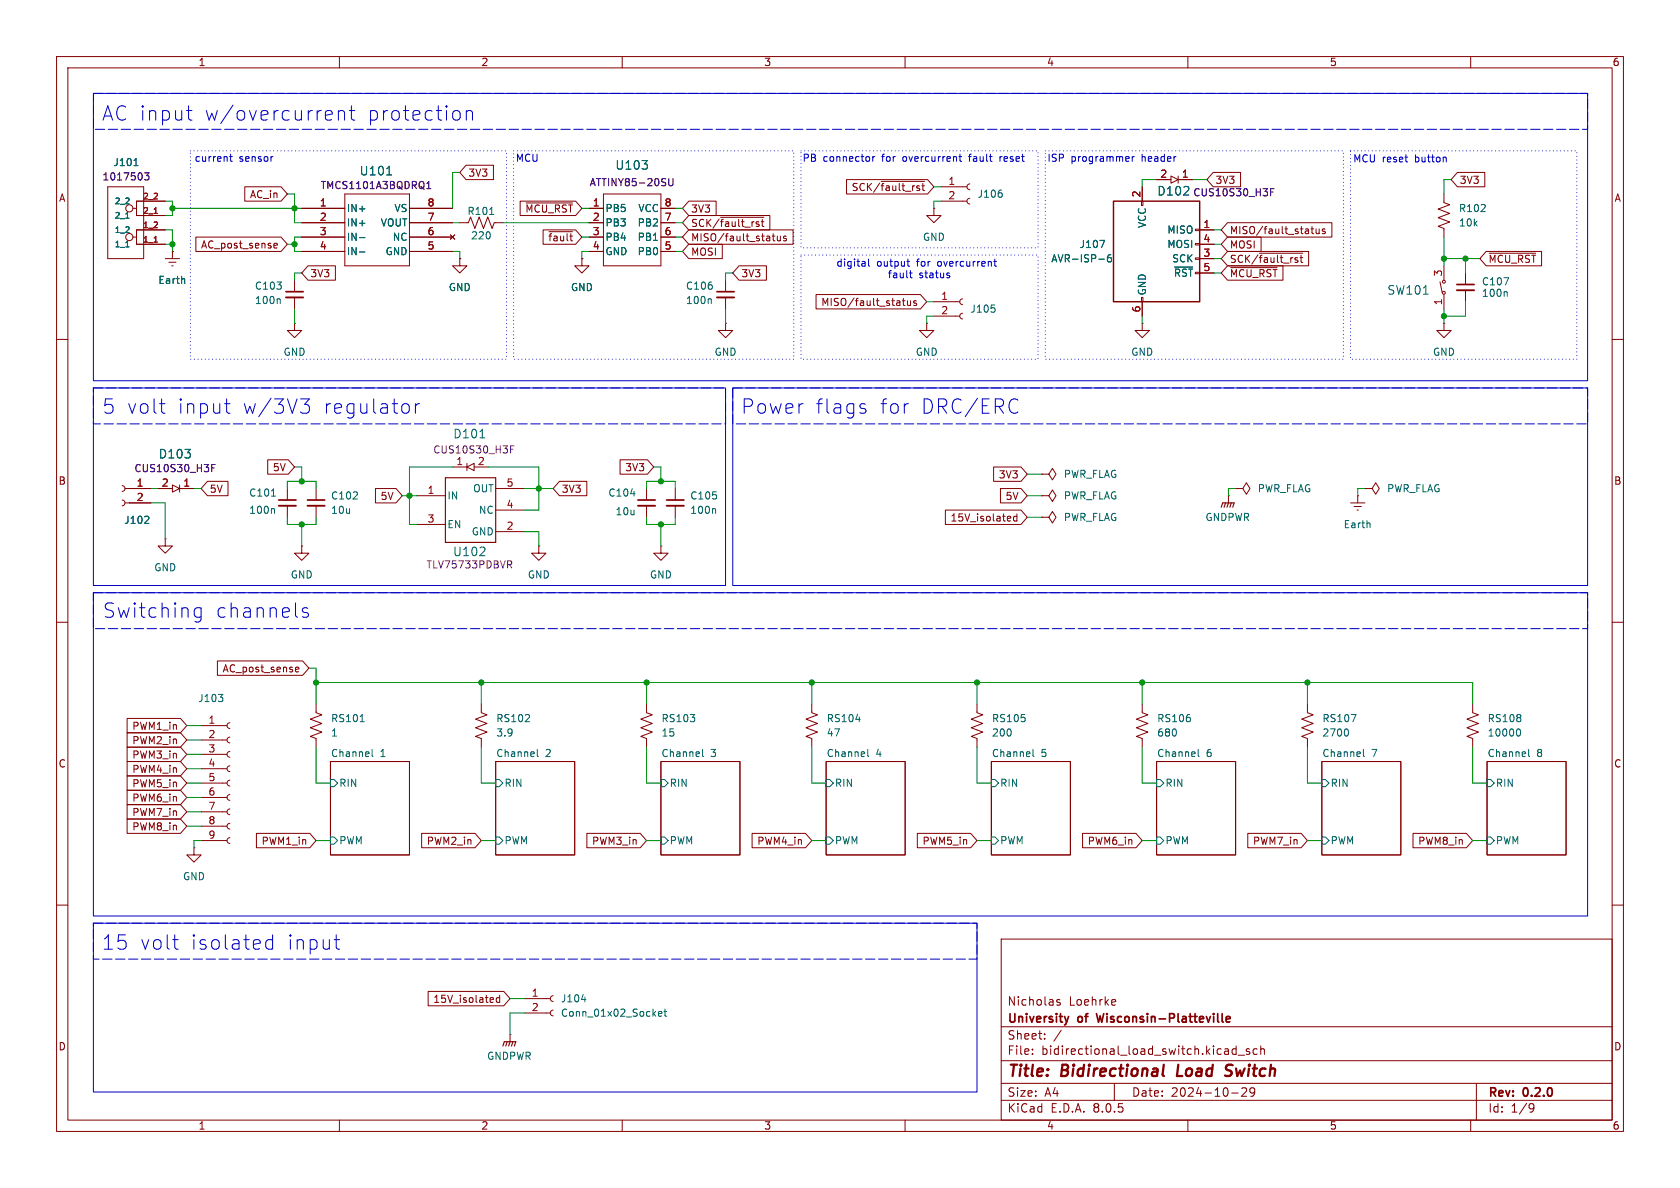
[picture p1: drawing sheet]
<svg xmlns="http://www.w3.org/2000/svg" width="297mm" height="210mm" viewBox="0 0 297 210" stroke-linecap="round" stroke-linejoin="round" font-family="sans-serif">
<g fill="none" stroke="#840000" stroke-width=".18">
<path d="M10 10h277v190h-277zM12 12h273v186h-273zM60 10v2M110 10v2M160 10v2M210 10v2M260 10v2M19 33h6.4v12.7h-6.4zM23.5 36.8h.6M29.2 35.6h-5.1v2.5h5.1M43.3 33h6.4l1.1 1.3-1.1 1.3h-6.4zM53.3 36.8h7.7"/>
<path d="M53.3 39.4h7.7M61 34.3h11.4v12.7h-11.4zM72.4 36.8h7.6M72.4 39.4h7.6M81.3 39.4h1.5l.4-1 .7 2 .8-2 .8 2 .7-2 .8 2 .4-1h1.5M82.4 29.2h4.8v2.6h-4.8l-1.1-1.3zM92 35.6h9.8l1.1 1.2-1.1 1.3h-9.8zM93 35.9h8.2M104.1 36.8h2.6M104.1 39.4h2.6M106.7 34.3h10.1v12.7h-10.1zM116.8 36.8h2.6"/>
<path d="M116.8 39.4h2.6M121.8 35.6h4.8v2.5h-4.8l-1.2-1.3zM121.8 38.1h14.3v2.5h-14.3l-1.2-1.2zM127.4 38.4h7.7M149.7 31.7h14.3l1.1 1.3-1.1 1.3h-14.3zM155.8 32.1h7.6M165.1 36.8v1.3h1.3l-1.3 1.3-1.3-1.3h1.3M165.1 36.8h.1M166.4 35.6h4.5M166.4 33h4.5M171.4 35.1l-.3 .1-.2 .4 .2 .3 .3 .2M171.4 32.5l-.3 .2-.2 .3 .2 .4 .3 .1"/>
<path d="M201.8 35.6h.3v.7h-.3zM201.9 33v2.6M204.5 31.8h2.5M207 31.1l1.3 .7-1.3 .6zM208.3 31.1v1.3M208.3 31.8h2.5M214.5 30.5h4.8v2.5h-4.8l-1.1-1.2zM217 39.4h18.5v2.5h-18.5l-1.1-1.3zM255.3 34.3v1.5l1 .4-2 .8 2 .7-2 .8 2 .7-2 .8 1 .4v1.5M257.7 30.5h4.8v2.5h-4.8l-1.2-1.2zM10 60h2M23.5 41.9h.6"/>
<path d="M29.2 40.6h-5.1v2.6h5.1M29.2 45.7h2.5M29.8 46.4h1.3M30.4 47h.2M30.5 44.5h.1M30.5 44.5v1.2M34.6 41.9h15.1l1.1 1.3-1.1 1.3h-15.1zM48.4 43.7l.2 .2 .4-.1M48.4 43.2l.2-.2h.2l.2 .2v.1l-.6 .1M52.1 57.2v1.2h1.2l-1.2 1.3-1.3-1.3h1.3M52.1 57.2h.1M52.1 49.5v2.1"/>
<path d="M52.1 52.6v2M53.3 44.5h7.7M53.3 41.9h7.7M54.5 47h4.8v2.5h-4.8l-1.2-1.2zM72.4 44.5h7.6M72.4 41.9h7.6M79.6 41.5l.8 .8M80.4 41.5l-.8 .8M81.3 45.7v1.3h1.2l-1.2 1.3-1.3-1.3h1.3M81.3 45.7h.1M96 40.6h5.8l1.1 1.3-1.1 1.3h-5.8zM97.1 41h4.1"/>
<path d="M102.9 45.7v1.3h1.2l-1.2 1.3-1.3-1.3h1.3M102.9 45.7h.1M104.1 44.5h2.6M104.1 41.9h2.6M116.8 44.5h2.6M116.8 41.9h2.6M121.8 43.2h5.9v2.5h-5.9l-1.2-1.2zM121.8 40.6h18.4v2.6h-18.4l-1.2-1.3zM128.3 57.2v1.2h1.2l-1.2 1.3-1.3-1.3h1.3M128.3 57.2h.1M128.3 49.5v2.1M128.3 52.6v2"/>
<path d="M130.7 47h4.8v2.5h-4.8l-1.2-1.2zM136.5 41.7h.5M136.7 41.3v1.1l.3 .2M137.4 41.7l.1 .8 .3 .1 .2-.1M138 41.7v.9M139 41.8l-.3-.1-.2 .2 .1 .2 .4 .1v.3h-.5M144.3 52.1h18.4l1.1 1.2-1.1 1.3h-18.4zM159.5 53.2h.5M159.7 52.7v1.1l.3 .2M160.4 53.2l.1 .7 .3 .1 .2-.1M161 53.2v.8M162 53.2h-.3l-.2 .1 .1 .2 .4 .1v.3h-.5"/>
<path d="M163.8 57.2v1.2h1.3l-1.3 1.3-1.2-1.3h1.2M163.8 57.2h.1M165.1 55.9h4.6M165.1 53.3h4.6M170.2 55.4l-.4 .1-.1 .4 .1 .3 .4 .2M170.2 52.8l-.4 .2-.1 .3 .1 .4 .4 .1M201.8 52.6h.3v.7h-.3zM201.9 57.2v1.2h1.3l-1.3 1.3-1.2-1.3h1.2M201.9 57.2h.1M201.9 53.3v2.6M211.3 45.6h.8v.2h-.8zM211.3 43.1h.8v.2h-.8z"/>
<path d="M211.3 40.5h.8v.3h-.8zM212.1 40.6h2.5M212.1 45.7h2.5M212.1 43.2h2.5M212.1 48.3h2.5M217 47h9.8v2.5h-9.8l-1.1-1.2zM217 44.4h14.3v2.6h-14.3l-1.1-1.3zM217 41.9h5.9v2.6h-5.9l-1.1-1.3zM217.6 47.3h8.2M222.6 44.8h7.7M231.8 40.5h.4M231.9 40v1.1l.3 .2"/>
<path d="M232.7 40.5v.7l.3 .1 .2-.1M233.2 40.5v.8M234.2 40.5h-.3l-.1 .1v.2l.4 .1v.3h-.4M254.6 49.8l.4 2M255.3 57.2v1.2h1.2l-1.2 1.3-1.3-1.3h1.3M255.3 57.2h.1M255.3 47v2.5M255.3 52.1v2.5M259.1 48.3v2M259.1 51.3v2M262.7 44.4h9.8v2.6h-9.8l-1.1-1.3zM263.3 44.8h8.2"/>
<path d="M285 60h2M21.6 88.4l.3 .1 .2 .4-.2 .4-.3 .1M21.6 85.9l.3 .1 .2 .4-.2 .3-.3 .2M22.1 88.9h4.6M22.1 86.4h4.6M27.9 86.4h2.6M29.2 95.3v1.2h-1.3l1.3 1.3 1.3-1.3h-1.3M29.2 95.3h.1M30.5 85.7l1.2 .7-1.2 .6zM31.7 86.4h2.6M31.7 85.7v1.3M36.7 85.1h3.6v2.5h-3.6l-1.1-1.2z"/>
<path d="M47.3 81.3h3.7l1.1 1.3-1.1 1.2h-3.7zM50.8 86.4v2M50.8 89.4v2M53.3 96.5v1.3h1.3l-1.3 1.3-1.2-1.3h1.2M53.3 96.5h.1M55.9 86.4v2M55.9 89.4v2M66.4 86.4h3.6l1.1 1.2-1.1 1.3h-3.6zM73.7 87.6h5M73.7 92.7h5M80 82.6h2.5M82.5 82.6l1.3-.7v1.3z"/>
<path d="M82.5 81.9v1.3M83.8 82.6h2.6M87.6 90.2h5.1M87.6 86.4h5.1M87.6 94h5.1M95.2 96.5v1.3h1.3l-1.3 1.3-1.2-1.3h1.2M95.2 96.5h.1M98.9 85.1h4.8v2.5h-4.8l-1.1-1.2zM109.6 81.3h4.9l1.1 1.3-1.1 1.2h-4.9zM114.3 86.4v2M114.3 89.4v2M116.8 96.5v1.3h1.3l-1.3 1.3-1.2-1.3h1.2"/>
<path d="M116.8 96.5h.1M119.4 86.4v2M119.4 89.4v2M167.1 90.2h13.4l1.1 1.2-1.1 1.3h-13.4zM175.7 82.5h4.8l1.1 1.3-1.1 1.3h-4.8zM176.9 86.4h3.6l1.1 1.2-1.1 1.3h-3.6zM178.6 91.3l.1 .3-.6 .1M179.8 90.8v1.3M179.8 91.3h-.4l-.2 .2 .1 .5h.5M184.1 83.8h1.3l.7-1 .6 1-.6 1-.7-1M184.1 83.8h.1M184.1 91.4h1.3l.7-1 .6 1-.6 1.1-.7-1.1"/>
<path d="M184.1 91.4h.1M184.1 87.6h1.3l.7-1 .6 1-.6 1-.7-1M184.1 87.6h.1M217.2 87.6h.1M217.2 87.6v1.3M218.4 86.4h1.3l.6-1.1 .7 1.1-.7 1-.6-1M218.4 86.4h.1M238.8 88.9h2.5M239.4 89.5h1.3M239.9 90.2h.3M240 87.6h.1M240 87.6v1.3"/>
<path d="M241.3 86.4h1.3l.6-1.1 .6 1.1-.6 1-.6-1M241.3 86.4h.1M10 110h2M38.4 116.8h15.1l1.1 1.3-1.1 1.3h-15.1zM52.2 118.6l.2 .2 .4-.1M52.2 118.1l.2-.2h.3l.1 .2v.1l-.6 .2M285 110h2M22.5 139.7h9.4l1.1 1.3-1.1 1.2h-9.4zM22.5 137.2h9.4l1.1 1.2-1.1 1.3h-9.4zM22.5 129.5h9.4l1.1 1.3-1.1 1.3h-9.4zM22.5 134.6h9.4l1.1 1.3-1.1 1.3h-9.4zM22.5 127h9.4l1.1 1.3-1.1 1.2h-9.4z"/>
<path d="M22.5 132.1h9.4l1.1 1.3-1.1 1.2h-9.4zM35.6 138.4h4.5M35.6 135.9h4.5M35.6 133.4h4.5M35.6 130.8h4.5M35.6 128.3h4.5M40.6 137.9l-.3 .2-.2 .3 .2 .4 .3 .1M40.6 135.4l-.3 .1-.2 .4 .2 .3 .3 .2M40.6 132.8l-.3 .2-.2 .4 .2 .3 .3 .2M40.6 130.3l-.3 .2-.2 .3 .2 .4 .3 .1M40.6 127.8l-.3 .1-.2 .4 .2 .3 .3 .2M55.9 124.5v1.5l1 .4-2 .7 2 .8-2 .8 2 .7-2 .8 1 .4v1.5"/>
<path d="M58.4 134.6h14v16.5h-14zM85.1 124.5v1.5l1 .4-2 .7 2 .8-2 .8 2 .7-2 .8 1 .4v1.5M87.6 134.6h14v16.5h-14zM114.3 124.5v1.5l1 .4-2 .7 2 .8-2 .8 2 .7-2 .8 1 .4v1.5M116.8 134.6h14v16.5h-14zM143.5 124.5v1.5l1 .4-2 .7 2 .8-2 .8 2 .7-2 .8 1 .4v1.5M146 134.6h14v16.5h-14zM172.7 124.5v1.5l1 .4-2 .7 2 .8-2 .8 2 .7-2 .8 1 .4v1.5M175.3 134.6h13.9v16.5h-13.9zM201.9 124.5v1.5l1 .4-2 .7 2 .8-2 .8 2 .7-2 .8 1 .4v1.5M204.5 134.6h13.9v16.5h-13.9zM231.1 124.5v1.5l1.1 .4-2.1 .7 2.1 .8-2.1 .8 2.1 .7-2.1 .8 1 .4v1.5"/>
<path d="M233.7 134.6h13.9v16.5h-13.9zM260.3 124.5v1.5l1.1 .4-2.1 .7 2.1 .8-2.1 .8 2.1 .7-2.1 .8 1 .4v1.5M262.9 134.6h14v16.5h-14zM10 160h2M22.5 144.8h9.4l1.1 1.3-1.1 1.2h-9.4zM22.5 142.2h9.4l1.1 1.3-1.1 1.3h-9.4zM34.3 149.9v1.2h1.3l-1.3 1.3-1.3-1.3h1.3M34.3 149.9h.1M35.6 148.6h4.5M35.6 146.1h4.5M35.6 143.5h4.5M35.6 141h4.5"/>
<path d="M40.6 148.1l-.3 .1-.2 .4 .2 .3 .3 .2M40.6 145.5l-.3 .2-.2 .4 .2 .3 .3 .2M40.6 143l-.3 .2-.2 .3 .2 .4 .3 .1M40.6 140.5l-.3 .1-.2 .4 .2 .3 .3 .2M45.3 147.3h9.5l1.1 1.3-1.1 1.3h-9.5zM74.5 147.3h9.5l1.1 1.3-1.1 1.3h-9.5zM103.8 147.3h9.4l1.1 1.3-1.1 1.3h-9.4zM133 147.3h9.4l1.1 1.3-1.1 1.3h-9.4zM162.2 147.3h9.4l1.1 1.3-1.1 1.3h-9.4zM191.4 147.3h9.4l1.1 1.3-1.1 1.3h-9.4zM220.6 147.3h9.4l1.1 1.3-1.1 1.3h-9.4zM249.8 147.3h9.4l1.1 1.3-1.1 1.3h-9.4z"/>
<path d="M285 160h2M75.7 175.3h13.4l1.1 1.2-1.1 1.3h-13.4zM87.2 176.4l.1 .3-.7 .1M88.3 176.4h-.3l-.3 .2 .2 .5h.4M88.3 175.9v1.3M92.7 179.1h4.6M92.7 176.5h4.6M97.8 178.6l-.4 .1-.1 .4 .1 .3 .4 .2M97.8 176l-.4 .2-.1 .3 .1 .4 .4 .1M177 166h108v32h-108zM187.4 176.8l-.4-.1-.2 .2 .1 .2 .5 .2v.3h-.6M197 176.7l.2 .4-.7 .1"/>
<path d="M197.2 177.6l-.2 .1M60 198v2M90.2 182.9h.1M90.2 182.9v1.3M110 198v2M160 198v2M177 194.5h108M177 191.5h108M177 187.5h108M177 181.5h108M182.5 186.3v.1M182.5 185.5v.1"/>
<path d="M184.7 183.6v.1M184.7 182.8v.1M187.6 182.1l-1.3 2M197 191.5v3M210 198v2M217.7 193.2h1.2M218.5 184.9v1.5M218.5 185.5l-.4-.1-.3 .3v.4l.2 .2h.5M218.9 186.5h1.1M219.5 192.4l.6-.1 .2 .1 .1 .3-.9 1.1h.9M220.9 185.5l-.4-.1-.2 .2 .1 .2 .5 .2v.3h-.6M221.8 192.9l-.3 .3h-.3l-.2-.3 .1-.5 .4-.1 .2 .1a.99 .99 0 0 1-.3 1.4h-.3"/>
<path d="M222.2 185.5l-.4-.1-.3 .3v.4l.2 .2h.5M222.9 185.5l.2-.1 .4 .1v.9M222.9 184.9v1.5M260 198v2M261 191.5v6.5M270.6 195.1l.5 .1a.99 .99 0 0 1-.4 1.4h-.2M271.2 195.7l-.3 .3h-.3"/>
<circle cx="22.9" cy="36.8" r=".63"/>
<circle cx="22.9" cy="41.9" r=".63"/>
<circle cx="255.3" cy="51.8" r=".26"/>
<circle cx="255.3" cy="49.8" r=".26"/>
</g>
<path d="M205.6 190.1l.2 .1M205.7 188.2l-.2 1.7M208.3 188.2l-.2 2h.9M216.8 189l.8 .4M217.6 190a.85 .85 0 0 1-1 .1M217.6 188.2h-.4l-.5 .4" fill="none" stroke="#840000" stroke-width=".4"/>
<path d="M50.5 51.6h3.1M126.7 51.6h3.1M257.6 50.3h3M49.3 88.4h3M54.4 88.4h3M112.8 88.4h3M117.9 88.4h3M188.9 179.7l-.3 1M193.8 179.2l.4 1.5M216.1 180.6l.2 .1M216.8 180.2l.7-.2-.1-.2-.4-.1-.2 .2v.7h.6" fill="none" stroke="#840000" stroke-width=".3"/>
<g fill="none" stroke="#006464" stroke-width=".18">
<path d="M22.2 38.6h.6M23.7 29.3h.7M68.4 30.9h.8M86.6 37.9h.7M177.1 34.1l.1 .2-.1 .5M22.2 43.6h.6M32.6 49.3l.1 .8M49.4 52.8l.1 .2v.7M63.6 42h.9M63.6 44.5h.9M125.6 52.8l.1 .2v.7M175.3 53.9h.6"/>
<path d="M175.8 54.5l.1 .1-.1 .5M194.3 45.8h.9M194.4 42.5h.9l-.6 1.3M196.4 45l-.4 .1a.86 .86 0 0 0 0 1.2l.4-.1 .1-.4-.2-.3-.4 .1-.1 .2M207.7 47.2h3.1M251.6 52h.9M265.9 49.1h.8l-.5 1.3M266.3 51.5l.2 .2v.7M84.8 77.4h.9M26.2 91.3l.1 .2v.3l-.8 .7h.8M48 87.7h.7M48.3 89.9l.2 .2v.6"/>
<path d="M84.8 98.2h.9M85.7 96.9v.5M111.5 87.3h.8M126.3 89.9l.2 .2v.7M242.1 92.5l.1 .8M38.6 122.8h.8l-.4 .4M39.3 123.3l.1 .2-.1 .5M58.4 137.8h.7l.6 .6-.6 .7h-.7zM63.7 127.6h.7M65.8 132.5v1.1l.2 .1M87.6 137.8h.7l.6 .6-.6 .7h-.7zM92.8 127.6h.8"/>
<path d="M93.5 126.4v.5M95 132.5v1.1l.2 .1M116.8 137.8h.7l.6 .6-.6 .7h-.7zM122 126.3h.8l-.4 .5M122.8 126.9v.6M124.2 132.5v1.1l.2 .1M146 137.8h.7l.6 .6-.6 .7h-.7zM151.3 127.2h.8M153.4 132.5v1.1l.2 .1M175.3 137.8h.6l.6 .6-.6 .7h-.6zM181.2 126.9v.6M182.6 132.5v1.1l.2 .1"/>
<path d="M204.5 137.8h.6l.6 .6-.6 .7h-.6zM210.4 126.9v.6M211.8 132.5v1.1l.2 .1M233.7 137.8h.6l.6 .6-.6 .7h-.6zM238.1 128.8a.79 .79 0 0 1 0 1.3M238.9 126.3h.8l-.5 1.3M241 132.5v1.1l.2 .1M262.9 137.8h.6l.7 .6-.7 .7h-.6zM268.3 128.9l.1-.1a.68 .68 0 0 1 .4 .7 .68 .68 0 0 1-.4 .6h-.1M268.8 126.4v.3M268.8 127v.5M270.2 132.5v1.1l.2 .1"/>
<path d="M58.4 148h.7l.6 .6-.6 .6h-.7zM87.6 148h.7l.6 .6-.6 .6h-.7zM116.8 148h.7l.6 .6-.6 .6h-.7zM146 148h.7l.6 .6-.6 .6h-.7zM175.3 148h.6l.6 .6-.6 .6h-.6zM204.5 148h.6l.6 .6-.6 .6h-.6zM233.7 148h.6l.6 .6-.6 .6h-.6zM262.9 148h.6l.7 .6-.7 .6h-.6zM102.8 176.7h.8M116.4 179.2l.6-.1v-.2l-.4-.1-.2 .2 .1 .6h.5M117.4 178.8h.5M117.6 178.4v1.1l.3 .1"/>
</g>
<path d="M25.6 30.6h.7l-.4 .4 .4 .2v.5l-.2 .1-.5-.1M75.4 33.3h.8M75.4 32.4l.4-.3v1.2M118.2 31.6v1l.3 .2h.3l.2-.2v-1M224.6 34h.5M225.2 33.3h-.6v1.3M90.3 79.4h.4M90.9 78.8h-.6v1.3M37.4 82.7h.5M38 82.1h-.6v1.3M89.7 99.1h.5l.3 .3-.2 .3-.6 .1M90 99.8l.5 .6" fill="none" stroke="#840084" stroke-width=".18"/>
<path d="M50.5 52.6h3.1M126.7 52.6h3.1M257.6 51.3h3M49.3 89.4h3M54.4 89.4h3M112.8 89.4h3M117.9 89.4h3" fill="none" stroke="#840000" stroke-width=".33"/>
<path d="M196.8 35.6h15.3v17.7h-15.3z" fill="none" stroke="#840000" stroke-width=".25"/>
<path d="M78.7 84.5h8.9v11.4h-8.9zM215.9 89.7l.3-.8h2l-.3 .8M216.7 88.9l-.3 .8M217.2 88.9l-.3 .8M217.7 88.9l-.3 .8M88.9 184.9l.3-.7h2l-.3 .7M89.7 184.2l-.3 .7M90.2 184.2l-.3 .7M90.7 184.2l-.3 .7" fill="none" stroke="#840000" stroke-width=".2"/>
<path d="M27.3 37.7h.5M27.3 42.8h.5" fill="none" stroke="#a90000" stroke-width=".18"/>
<g fill="none" stroke="#0000c2" stroke-width=".18">
<path d="M16.5 16.5h264.2v50.8h-264.2zM33 19.5h.9M58.6 19.7l.1 .4-1.2 .3M59.8 19.8a.63 .63 0 0 1 1.1 .1v1.3M59.8 19.5v1.7M61.8 19.5h.9M62.1 18.7v2.2l.1 .2 .5 .1M81.2 19.8l.2 .2v.8l-.2 .2M82.4 19.8a.63 .63 0 0 1 1.1 .1v1.3M82.4 19.5v1.7M33.3 20.9l.2 .2 .4 .1M40.6 27.7h.5"/>
<path d="M40.8 27.3v1l.3 .2M48.1 27.7h.2M154.3 27.7v.8M154.6 27.7l-.3 .2M169.5 27.7h.5M169.7 27.3v1l.3 .2M176.8 27.7v.8M177 27.7l-.2 .2M199.6 27.7v.3l-.6 .1M200.2 27.7v.8M200.5 27.7l-.3 .2M255.6 27.8l.1 .8"/>
<path d="M152.8 46.2l.1 .2v.7M152.9 47l-.1 .1M152.9 46.5l-.1 .1M153.5 45.8v1.1l.2 .2M160.3 46.2h.5M160.5 45.8v1.1l.3 .2M160.8 48.3h.5M161 47.8v1.1l.3 .2M167.5 48.3h.4M167.5 48.7h.4v.2l-.2 .2h-.2M175.7 46.2h.5M175.9 45.8v1.1l.3 .2"/>
<path d="M16.5 68.6h111.8v34.9h-111.8zM28.2 71.4h1M28.9 73.1h.3M39.7 71.4h1M40.1 72.7l.1 .2 .5 .2M53.1 70.5h1.6l-.9 1a.69 .69 0 0 1 .9 .5v.6l-.2 .3-.3 .2h-.7M72.1 71.5l.3 .3v.8l-.3 .3M73.4 71.4v1.7M74.2 71.4a.65 .65 0 0 0-.8 .4M129.5 68.6h151.2v34.9h-151.2zM152.4 71.4l.6 .1M152.4 72.2l.6 .1 .1 .4-.4 .4h-.4"/>
<path d="M179.8 70.6l.2 .2M180 72.8l-.2 .1M16.5 104.8h264.2v57.1h-264.2zM35.5 107.4v2.1a.69 .69 0 0 1-1 .3M35.5 107.5l-.7-.1-.5 .5v.7l.3 .4 .2 .1 .7-.1M54.4 107.5l-.6-.1-.4 .4 .2 .4 .8 .2 .1 .2-.1 .4-.2 .1-.8-.1M16.5 163.2h156.2v29.8h-156.2zM30.5 166.1h1M31.3 167.8h.2M48.2 166.2l-.7-.1-.5 .5v.7l.2 .4 .3 .1 .7-.1M48.2 165.3v2.5M59.1 166.1h.9"/>
<path d="M59.4 165.3v2.1l.2 .3 .4 .1"/>
</g>
<path d="M33.7 26.7h55.8v36.8h-55.8zM90.8 26.7h49.5v36.8h-49.5zM141.6 26.7h41.9v17.1h-41.9zM184.8 26.7h52.7v36.8h-52.7zM238.8 26.7h40v36.8h-40zM141.6 45.1h41.9v18.4h-41.9z" fill="none" stroke="#0000c2" stroke-width=".18" stroke-dasharray="0 .6"/>
<path d="M16.5 16.5h264.2v6.4h-264.2zM16.5 68.6h111.8v6.3h-111.8zM129.5 68.6h151.2v6.3h-151.2zM16.5 104.8h264.2v6.3h-264.2zM16.5 163.2h156.2v6.3h-156.2z" fill="none" stroke="#0000c2" stroke-width=".18" stroke-dasharray="1.7 .6"/>
<g fill="none" stroke="#009600" stroke-width=".18">
<path d="M29.2 35.6h1.3v2.5h-1.3M30.5 36.8h22.8M50.8 34.3h1.3v5.1h1.2M80 39.4h1.3M81.3 30.5h-1.3v6.3M88.9 39.4h15.2M102.9 36.8h1.2M119.4 39.4h1.2M119.4 36.8h1.2M165.1 33h1.3M166.4 35.6h-1.3v1.2M204.5 31.8h-2.6v1.2"/>
<path d="M210.8 31.8h2.6M256.5 31.8h-1.2v2.5M29.2 43.2h1.3M29.2 40.6h1.3v3.9M50.8 43.2h1.3M52.1 54.6v2.6M53.3 41.9h-1.2v2.6h1.2M53.3 48.3h-1.2v1.2M80 44.5h1.3v1.2M102.9 41.9h1.2M104.1 44.5h-1.2v1.2M119.4 44.5h1.2"/>
<path d="M119.4 41.9h1.2M128.3 54.6v2.6M129.5 48.3h-1.2v1.2M163.8 53.3h1.3M165.1 55.9h-1.3v1.3M201.9 55.9v1.3M214.6 43.2h1.3M214.6 48.3h1.3M214.6 40.6h1.3M214.6 45.7h1.3M255.3 45.7h6.3M255.3 41.9v5.1"/>
<path d="M255.3 54.6v2.6M259.1 53.3v2.6h-3.8M259.1 45.7v2.6M26.7 86.4h1.2M26.7 88.9h2.5v6.4M34.3 86.4h1.3M50.8 86.4v-1.3h5.1v1.3M50.8 91.4v1.3h5.1v-1.3M52.1 82.6h1.2v2.5M53.3 92.7v3.8M71.1 87.6h2.6M80 82.6h-7.6v10.1h1.3"/>
<path d="M86.4 82.6h8.8v7.6h-2.5M92.7 94h2.5v2.5M92.7 86.4h5.1M114.3 86.4v-1.3h5.1v1.3M114.3 91.4v1.3h5.1v-1.3M115.6 82.6h1.2v2.5M116.8 92.7v3.8M181.6 87.6h2.5M181.6 91.4h2.5M181.6 83.8h2.5M218.4 86.4h-1.2v1.2M241.3 86.4h-1.3v1.2"/>
<path d="M54.6 118.1h1.3v6.4M33 135.9h2.6M33 133.4h2.6M33 130.8h2.6M33 138.4h2.6M33 128.3h2.6M55.9 132.1v6.3h2.5M55.9 120.7h204.4v3.8M85.1 132.1v6.3h2.5M85.1 120.7v3.8M114.3 132.1v6.3h2.5M114.3 120.7v3.8"/>
<path d="M143.5 132.1v6.3h2.5M143.5 120.7v3.8M172.7 132.1v6.3h2.6M172.7 120.7v3.8M201.9 132.1v6.3h2.6M201.9 120.7v3.8M231.1 132.1v6.3h2.6M231.1 120.7v3.8M260.3 132.1v6.3h2.6M33 143.5h2.6M33 141h2.6M33 146.1h2.6"/>
<path d="M35.6 148.6h-1.3v1.3M55.9 148.6h2.5M85.1 148.6h2.5M114.3 148.6h2.5M143.5 148.6h2.5M172.7 148.6h2.6M201.9 148.6h2.6M231.1 148.6h2.6M260.3 148.6h2.6M90.2 176.5h2.5M92.7 179.1h-2.5v3.8"/>
</g>
<g fill="#009600" stroke="#009600" stroke-width=".18">
<circle cx="53.3" cy="92.7" r=".46"/>
<circle cx="30.5" cy="36.8" r=".46"/>
<circle cx="30.5" cy="43.2" r=".46"/>
<circle cx="53.3" cy="85.1" r=".46"/>
<circle cx="85.1" cy="120.7" r=".46"/>
<circle cx="114.3" cy="120.7" r=".46"/>
<circle cx="52.1" cy="36.8" r=".46"/>
<circle cx="52.1" cy="43.2" r=".46"/>
<circle cx="72.4" cy="87.6" r=".46"/>
<circle cx="55.9" cy="120.7" r=".46"/>
<circle cx="95.2" cy="86.4" r=".46"/>
<circle cx="116.8" cy="85.1" r=".46"/>
<circle cx="116.8" cy="92.7" r=".46"/>
<circle cx="143.5" cy="120.7" r=".46"/>
<circle cx="172.7" cy="120.7" r=".46"/>
<circle cx="231.1" cy="120.7" r=".46"/>
<circle cx="201.9" cy="120.7" r=".46"/>
<circle cx="255.3" cy="55.9" r=".46"/>
<circle cx="255.3" cy="45.7" r=".46"/>
<circle cx="259.1" cy="45.7" r=".46"/>
</g>
<g font-size="3.5" fill="#0000c2">
<text x="18" y="21.6">AC input</text>
<text x="36" y="21.6">w/overcurrent</text>
<text x="64.8" y="21.6">protection</text>
<text x="18.1" y="73.4">5 volt</text>
<text x="31.3" y="73.4">input</text>
<text x="42.7" y="73.4">w/3V3</text>
<text x="56.9" y="73.4">regulator</text>
<text x="131" y="73.4">Power</text>
<text x="144.1" y="73.4">flags</text>
<text x="155.4" y="73.4">for</text>
<text x="162.7" y="73.4">DRC/ERC</text>
<text x="18.2" y="109.5">Switching</text>
<text x="38.1" y="109.5">channels</text>
<text x="18" y="168.1">15</text>
<text x="24.7" y="168.1">volt</text>
<text x="33.6" y="168.1">isolated</text>
<text x="50.6" y="168.1">input</text>
</g>
<g font-size="2.8" fill="#840000">
<text x="178" y="190.9">Title:</text>
<text x="187.7" y="190.9">Bidirectional</text>
<text x="208.9" y="190.9">Load</text>
<text x="218.3" y="190.9">Switch</text>
</g>
<g font-size="2.1" fill="#006464">
<text x="63.5" y="31.2">U101</text>
<text x="108.7" y="30.2">U103</text>
<text x="204.5" y="34.8">D102</text>
<text x="245.2" y="52.3">SW101</text>
<text x="80" y="77.7">D101</text>
<text x="28" y="81.3">D103</text>
</g>
<text font-size="2.1" fill="#840084" x="80" y="98.5">U102</text>
<g font-size="2.1" fill="#840000">
<text x="178" y="178">Nicholas</text>
<text x="188.9" y="178">Loehrke</text>
<text x="178" y="184">Sheet:</text>
<text x="178" y="181.2">University</text>
<text x="190.7" y="181.2">of</text>
<text x="194.6" y="181.2">Wisconsin-Platteville</text>
<text x="178" y="186.7">File:</text>
<text x="184.1" y="186.7">bidirectional_load_switch.kicad_sch</text>
<text x="178" y="196.9">KiCad</text>
<text x="178" y="194.1">Size:</text>
<text x="184.7" y="194.1">A4</text>
<text x="185.7" y="196.9">E.D.A.</text>
<text x="193.3" y="196.9">8.0.5</text>
<text x="200" y="194.1">Date:</text>
<text x="207" y="194.1">2024-10-29</text>
<text x="263" y="194.3">Rev:</text>
<text x="263" y="196.9">Id:</text>
<text x="267.1" y="196.9">1/9</text>
<text x="269.4" y="194.3">0.2.0</text>
</g>
<g font-size="1.8" fill="#840000">
<text x="35" y="11.9">1</text>
<text x="85" y="11.9">2</text>
<text x="135" y="11.9">3</text>
<text x="185" y="11.9">4</text>
<text x="235" y="11.9">5</text>
<text x="285" y="11.9">6</text>
<text x="10.3" y="35.9">A</text>
<text x="44.1" y="35.2">AC_in</text>
<text x="82.7" y="31.4">3V3</text>
<text x="150.5" y="34">SCK/~{fault_rst}</text>
<text x="258" y="32.7">3V3</text>
<text x="285.3" y="35.9">A</text>
<text x="92.8" y="37.8">~{MCU_RST}</text>
<text x="122.1" y="37.8">3V3</text>
<text x="122.1" y="40.3">SCK/~{fault_rst}</text>
<text x="217.3" y="41.6">MISO/fault_status</text>
<text x="35.4" y="44.1">AC_post_sense</text>
<text x="96.8" y="42.9">~{fault}</text>
<text x="122.1" y="45.4">MOSI</text>
<text x="122.1" y="42.9">MISO/fault_status</text>
<text x="217.3" y="46.7">SCK/~{fault_rst}</text>
<text x="217.3" y="44.1">MOSI</text>
<text x="263.1" y="46.7">~{MCU_RST}</text>
<text x="54.8" y="49.2">3V3</text>
<text x="131" y="49.2">3V3</text>
<text x="217.3" y="49.2">~{MCU_RST}</text>
<text x="145.1" y="54.3">MISO/fault_status</text>
<text x="48.1" y="83.5">5V</text>
<text x="110.4" y="83.5">3V3</text>
<text x="10.3" y="85.9">B</text>
<text x="37" y="87.3">5V</text>
<text x="67.2" y="88.6">5V</text>
<text x="99.2" y="87.3">3V3</text>
<text x="176.5" y="84.8">3V3</text>
<text x="177.7" y="88.6">5V</text>
<text x="285.3" y="85.9">B</text>
<text x="167.9" y="92.4">15V_isolated</text>
<text x="39.3" y="119.1">AC_post_sense</text>
<text x="23.3" y="131.8">PWM2_in</text>
<text x="23.3" y="129.2">PWM1_in</text>
<text x="10.3" y="135.9">C</text>
<text x="23.3" y="136.8">PWM4_in</text>
<text x="23.3" y="134.3">PWM3_in</text>
<text x="285.3" y="135.9">C</text>
<text x="23.3" y="141.9">PWM6_in</text>
<text x="23.3" y="139.4">PWM5_in</text>
<text x="23.3" y="147">PWM8_in</text>
<text x="23.3" y="144.5">PWM7_in</text>
<text x="46.1" y="149.5">PWM1_in</text>
<text x="75.4" y="149.5">PWM2_in</text>
<text x="104.6" y="149.5">PWM3_in</text>
<text x="133.8" y="149.5">PWM4_in</text>
<text x="163" y="149.5">PWM5_in</text>
<text x="192.2" y="149.5">PWM6_in</text>
<text x="221.4" y="149.5">PWM7_in</text>
<text x="250.6" y="149.5">PWM8_in</text>
<text x="76.5" y="177.5">15V_isolated</text>
<text x="10.3" y="185.9">D</text>
<text x="285.3" y="185.9">D</text>
<text x="35" y="199.9">1</text>
<text x="85" y="199.9">2</text>
<text x="135" y="199.9">3</text>
<text x="185" y="199.9">4</text>
<text x="235" y="199.9">5</text>
<text x="285" y="199.9">6</text>
</g>
<g font-size="1.8" fill="#006464">
<text x="20" y="29.6">J101</text>
<text x="172.7" y="35.2">J106</text>
<text x="61.2" y="37.7">IN+</text>
<text x="61.2" y="40.2">IN+</text>
<text x="67.2" y="40.2">VOUT</text>
<text x="69.6" y="37.7">VS</text>
<text x="82.5" y="38.2">R101</text>
<text x="106.9" y="37.7">PB5</text>
<text x="106.9" y="40.2">PB3</text>
<text x="112.6" y="40.2">PB2</text>
<text x="112.8" y="37.7">VCC</text>
<text x="202.8" y="40.4" transform="rotate(-90 202.8 40.4)">VCC</text>
<text x="206.3" y="41.5">MISO</text>
<text x="257.8" y="37.7">R102</text>
<text x="257.8" y="40.2">10k</text>
<text x="61.2" y="42.8">IN-</text>
<text x="61.2" y="45.3">IN-</text>
<text x="68.1" y="45.3">GND</text>
<text x="69.3" y="42.8">NC</text>
<text x="83.2" y="42.5">220</text>
<text x="106.9" y="45.3">GND</text>
<text x="106.9" y="42.8">PB4</text>
<text x="112.6" y="45.3">PB0</text>
<text x="112.6" y="42.8">PB1</text>
<text x="163.1" y="42.8">GND</text>
<text x="185.8" y="46.6">AVR-ISP-6</text>
<text x="190.8" y="44">J107</text>
<text x="206.3" y="44">MOSI</text>
<text x="207.1" y="46.6">SCK</text>
<text x="27.9" y="50.4">Earth</text>
<text x="45" y="51.4">C103</text>
<text x="45" y="53.9">100n</text>
<text x="79.2" y="51.7">GND</text>
<text x="100.8" y="51.7">GND</text>
<text x="121.2" y="51.4">C106</text>
<text x="121.2" y="53.9">100n</text>
<text x="202.8" y="52.3" transform="rotate(-90 202.8 52.3)">GND</text>
<text x="207.4" y="49.1">~{RST}</text>
<text x="261.9" y="50.6">C107</text>
<text x="261.9" y="52.7">100n</text>
<text x="171.5" y="55.5">J105</text>
<text x="50" y="63.1">GND</text>
<text x="126.2" y="63.1">GND</text>
<text x="161.8" y="63.1">GND</text>
<text x="199.9" y="63.1">GND</text>
<text x="253.2" y="63.1">GND</text>
<text x="44" y="88">C101</text>
<text x="58.4" y="88.5">C102</text>
<text x="79" y="88.5">IN</text>
<text x="83.5" y="87.2">OUT</text>
<text x="107.5" y="88">C104</text>
<text x="121.9" y="88.5">C105</text>
<text x="188" y="84.7">PWR_FLAG</text>
<text x="188" y="88.5">PWR_FLAG</text>
<text x="222.3" y="87.2">PWR_FLAG</text>
<text x="245.1" y="87.2">PWR_FLAG</text>
<text x="21.9" y="92.8">J102</text>
<text x="44" y="91">100n</text>
<text x="58.4" y="91">10u</text>
<text x="79" y="93.6">EN</text>
<text x="83.3" y="94.8">GND</text>
<text x="84.6" y="91">NC</text>
<text x="108.7" y="91.3">10u</text>
<text x="121.9" y="91">100n</text>
<text x="188" y="92.3">PWR_FLAG</text>
<text x="213" y="92.3">GNDPWR</text>
<text x="237.4" y="93.6">Earth</text>
<text x="27.2" y="101.2">GND</text>
<text x="51.3" y="102.5">GND</text>
<text x="93.2" y="102.5">GND</text>
<text x="114.8" y="102.5">GND</text>
<text x="34.9" y="124.3">J103</text>
<text x="58.4" y="130.4">1</text>
<text x="58.4" y="127.9">RS101</text>
<text x="87.6" y="127.9">RS102</text>
<text x="87.6" y="130.4">3.9</text>
<text x="116.8" y="127.9">RS103</text>
<text x="116.8" y="130.4">15</text>
<text x="146.1" y="127.9">RS104</text>
<text x="146.1" y="130.4">47</text>
<text x="175.3" y="130.4">200</text>
<text x="175.3" y="127.9">RS105</text>
<text x="204.5" y="130.4">680</text>
<text x="204.5" y="127.9">RS106</text>
<text x="233.7" y="127.9">RS107</text>
<text x="233.7" y="130.4">2700</text>
<text x="262.9" y="127.9">RS108</text>
<text x="262.9" y="130.4">10000</text>
<text x="58.4" y="133.9">Channel</text>
<text x="67.2" y="133.9">1</text>
<text x="87.6" y="133.9">Channel</text>
<text x="96.4" y="133.9">2</text>
<text x="116.8" y="133.9">Channel</text>
<text x="125.6" y="133.9">3</text>
<text x="146" y="133.9">Channel</text>
<text x="154.8" y="133.9">4</text>
<text x="175.3" y="133.9">Channel</text>
<text x="184.1" y="133.9">5</text>
<text x="204.5" y="133.9">Channel</text>
<text x="213.3" y="133.9">6</text>
<text x="233.7" y="133.9">Channel</text>
<text x="242.5" y="133.9">7</text>
<text x="262.9" y="133.9">Channel</text>
<text x="271.7" y="133.9">8</text>
<text x="59.9" y="139.3">RIN</text>
<text x="89.1" y="139.3">RIN</text>
<text x="118.3" y="139.3">RIN</text>
<text x="147.5" y="139.3">RIN</text>
<text x="176.7" y="139.3">RIN</text>
<text x="205.9" y="139.3">RIN</text>
<text x="235.1" y="139.3">RIN</text>
<text x="264.4" y="139.3">RIN</text>
<text x="59.9" y="149.5">PWM</text>
<text x="89.1" y="149.5">PWM</text>
<text x="118.3" y="149.5">PWM</text>
<text x="147.5" y="149.5">PWM</text>
<text x="176.7" y="149.5">PWM</text>
<text x="205.9" y="149.5">PWM</text>
<text x="235.1" y="149.5">PWM</text>
<text x="264.4" y="149.5">PWM</text>
<text x="32.3" y="155.8">GND</text>
<text x="99.1" y="177.4">J104</text>
<text x="99.1" y="179.9">Conn_01x02_Socket</text>
<text x="86" y="187.6">GNDPWR</text>
</g>
<g font-size="1.8" fill="#0000c2">
<text x="34.3" y="28.8">current</text>
<text x="42.3" y="28.8">sensor</text>
<text x="91.1" y="28.8">MCU</text>
<text x="141.8" y="28.8">PB</text>
<text x="145.5" y="28.8">connector</text>
<text x="156" y="28.8">for</text>
<text x="159.9" y="28.8">overcurrent</text>
<text x="171.8" y="28.8">fault</text>
<text x="177.4" y="28.8">reset</text>
<text x="185.1" y="28.8">ISP</text>
<text x="189.3" y="28.8">programmer</text>
<text x="201.9" y="28.8">header</text>
<text x="239.1" y="28.9">MCU reset</text>
<text x="250.2" y="28.9">button</text>
<text x="147.8" y="47.3">digital</text>
<text x="155" y="47.3">output</text>
<text x="162.2" y="47.3">for</text>
<text x="166" y="47.3">overcurrent</text>
<text x="156.9" y="49.4">fault</text>
<text x="162.5" y="49.4">status</text>
</g>
<g font-size="1.8" fill="#840084">
<text x="18" y="32.1">1017503</text>
<text x="56.6" y="33.6">TMCS1101A3BQDRQ1</text>
<text x="104.2" y="33.1">ATTINY85-20SU</text>
<text x="210.9" y="34.9">CUS10S30_H3F</text>
<text x="214.8" y="32.7">3V3</text>
<text x="23.7" y="83.7">CUS10S30_H3F</text>
<text x="76.5" y="80.4">CUS10S30_H3F</text>
<text x="75.3" y="100.7">TLV75733PDBVR</text>
</g>
<g font-size="1.8" fill="#a90000">
<text x="167.6" y="32.8">1</text>
<text x="167.6" y="35.3">2</text>
<text x="201.7" y="35" transform="rotate(-90 201.7 35)">2</text>
<text x="205" y="31.5">2</text>
<text x="208.8" y="31.5">1</text>
<text x="56.4" y="36.6">1</text>
<text x="56.4" y="39.1">2</text>
<text x="56.4" y="41.7">3</text>
<text x="75.5" y="41.7">6</text>
<text x="75.5" y="39.1">7</text>
<text x="75.5" y="36.6">8</text>
<text x="104.7" y="36.6">1</text>
<text x="104.7" y="39.1">2</text>
<text x="104.7" y="41.7">3</text>
<text x="117.4" y="36.6">8</text>
<text x="117.4" y="41.7">6</text>
<text x="117.4" y="39.1">7</text>
<text x="212.7" y="40.4">1</text>
<text x="56.4" y="44.2">4</text>
<text x="75.5" y="44.2">5</text>
<text x="104.7" y="44.2">4</text>
<text x="117.4" y="44.2">5</text>
<text x="212.7" y="45.5">3</text>
<text x="212.7" y="42.9">4</text>
<text x="166.3" y="53.1">1</text>
<text x="212.7" y="48">5</text>
<text x="255" y="49" transform="rotate(-90 255 49)">3</text>
<text x="166.3" y="55.6">2</text>
<text x="201.7" y="55.3" transform="rotate(-90 201.7 55.3)">6</text>
<text x="255" y="54" transform="rotate(-90 255 54)">1</text>
<text x="80.6" y="82.3">1</text>
<text x="84.4" y="82.3">2</text>
<text x="24.1" y="86.1">1</text>
<text x="24.1" y="88.6">2</text>
<text x="28.5" y="86.1">2</text>
<text x="32.3" y="86.1">1</text>
<text x="75.5" y="87.4">1</text>
<text x="89.5" y="89.9">4</text>
<text x="89.5" y="86.1">5</text>
<text x="75.5" y="92.5">3</text>
<text x="89.5" y="93.7">2</text>
<text x="36.8" y="128">1</text>
<text x="36.8" y="130.6">2</text>
<text x="36.8" y="133.1">3</text>
<text x="36.8" y="135.6">4</text>
<text x="36.8" y="138.2">5</text>
<text x="36.8" y="140.7">6</text>
<text x="36.8" y="143.3">7</text>
<text x="36.8" y="145.8">8</text>
<text x="36.8" y="148.3">9</text>
<text x="93.9" y="176.3">1</text>
<text x="93.9" y="178.8">2</text>
</g>
<g font-size="1.4" fill="#a90000">
<text x="25.2" y="35.3">2_2</text>
<text x="25.2" y="40.4">1_2</text>
<text x="25.2" y="37.8">2_1</text>
<text x="25.2" y="42.9">1_1</text>
</g>
<g font-size="1.4" fill="#006464">
<text x="20.2" y="41.4">1_2</text>
<text x="20.2" y="38.8">2_1</text>
<text x="20.2" y="36.3">2_2</text>
<text x="20.2" y="43.9">1_1</text>
</g>
</svg>
